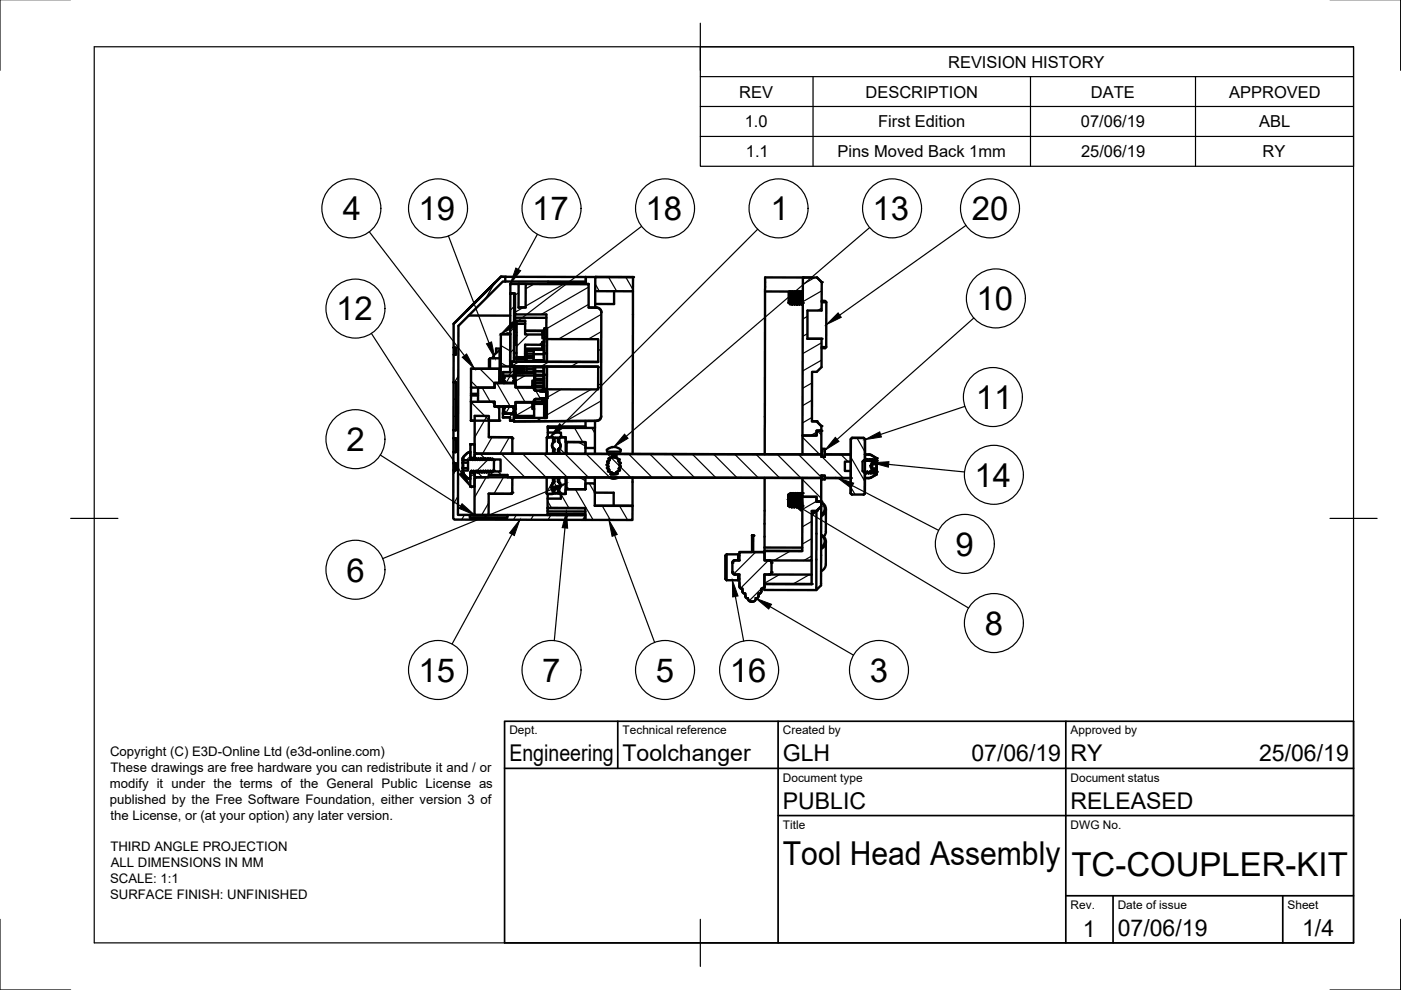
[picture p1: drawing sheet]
<svg xmlns="http://www.w3.org/2000/svg" width="297mm" height="210mm" viewBox="0 0 297 210" stroke-linecap="round" stroke-linejoin="round" font-family="sans-serif">
<!-- layer: Visible -->
<g fill="none" stroke="#000" stroke-width=".51">
<path d="M107.1 59.7v-1h-.9l-10 10M107.1 59.7h-.5l-9.4 9.4-.1 40.1h2.5M107.1 59.7h17.1M116.2 59.7v.5M116.2 59.9h8M124.2 58.7v1M124.2 58.7l10 .1M124.2 58.7h-18l-10 10M124.2 59.7v.5M126.2 58.7l8 .1v3l-8-.1zM172.2 58.8h-2l-.1 33.5h3v-1h1v-1l-1-1M96.2 73.7h.5v1.5h-.5z"/>
<path d="M96.2 73.7h.5v1.5h-.5v5.9M96.2 68.7v5M99.4 66.9h8.8M99.9 78.2h6v2.9l-1 .1v1h-5zM99.9 78.2h6M100.1 64.8l4.9-4.9-6 6zM103.9 76v2.2M105.9 76h-2l-.2 .2v2M105.9 76v4.5M105.9 74.3v1.7M105.9 76l.3 .2M105.9 74.3h.3"/>
<path d="M105.9 74.3a2.17 2.17 0 0 0-1.4 1.7M106.2 77.7v3.5M106.2 73.9h-1v.9M106.2 70.8h2h-2M106.2 70.8v6.9h2v-6.9M106.7 79.6v.2l.1-.1M106.7 78.9h1.4M106.8 79.7l-.1 .4h.3M106.8 79.7h2.3l.1 .4M106.8 79.7l2.4 .1M108.1 78.9h-1.4v.7M108.1 78.9l.1-1.2h.8v1.6"/>
<path d="M108.2 78.8l-.1 .1M108.2 70.7h-.7v.1M108.2 62.2h.8v14.5h-.8zM108.2 60.2h16.6M108.6 77.7h18.2M108.6 76.7h18.2M109 78.1l.1 1.4-.1-.2M109 79.3v.4M109 79.3l-.1 .3-.3 .1-1.9-.1M109 79.5h.3M109 75.9h.5M109 74.9h.5"/>
<path d="M109 72.6h.3M109 71.6h.3M109 67h.2M109 68.7h.2M109 68.8h.2M109 77.7l.1 1.8 .2-.3M109.2 77.7l.1 1.5M109.2 66.7v.7M109.2 67.4v3.1h.3M109.2 67.4h6.6M109.2 77.7l.1 1.4M109.3 79.2h.1"/>
<path d="M109.3 79.6v-.5l4 .1v.4M109.3 79.6h4v1.1h-.4v1.4h-3.6zM109.4 77.7l.1 1.4M109.5 77.7v1.4M109.5 76.2h1.8M109.5 75.7h1.8M109.5 71.1h-.2v2h.2M109.5 68.7v-.7h1.8v.7M109.5 68.1h1.8M109.5 68.7v7.5h1.8v-.5M109.5 68.7h1.8M109.6 77.7l.1 1.4v-1.4"/>
<path d="M109.8 77.7l.1 1.4M109.9 77.7l.1 1.4M110 65.2h1.5M110 60.2h1.5M110.2 79.1l-.1-1.4 .1 1.4M110.3 77.7l.1 1.4-.1-1.4M110.5 77.7l.1 1.4M110.6 77.7l.1 1.4M110.7 77.7l.1 .7M110.8 78.4v.7M110.8 77.7v.7M110.8 77.7l.2 .4"/>
<path d="M111 77.7v.4M111.2 77.7v1.2l-.2 .3M111.3 75.9h.1M111.3 74.9h.1M111.3 68.7v2.2h3.7M111.3 73.9h3.7M111.3 70.1h3.7v.8M111.3 70.2h3.7M111.5 60.2h.1M111.6 76.5h1.5M111.6 78.2h1.5M111.6 78.8h1.5"/>
<path d="M111.6 77.7v1.4h1.5v-1.4M111.6 76.5v.2M111.7 74.4h-.3v2h.2M111.7 74.4h1.5M111.7 75h1.4M111.7 75.5h1.4M111.7 75.9h1.4M111.7 74.2v1.7M111.7 75.9l-.1 .6M113.1 76.4h2.3M113.1 75.1h2.2M113.1 75v1.7"/>
<path d="M113.2 74.4l-.1 .6M113.2 74.2v.2M113.3 79.7h1.9M113.3 79.4h.2M113.5 77.7v3M113.5 79.5h1.7M113.5 77.9h1.7M115 73.5h.3v3.2M115 73.1v1.1h-3.7M115 70.9v.8h.4v.8h-.4v.6M115 73.9h.3M115 73.3h.4"/>
<path d="M115 70.9h.4M115 73.1h-3.7v2.6M115 70.5h.4M115.2 78.7h-1.7h1.7M115.2 79.7v2.9M115.2 77.9v1.6M115.2 79.5h.2M115.2 77.7v.2M115.2 79.5v.2M115.2 78l.2 .1M115.3 74.4h.1M115.4 77.7v1.8"/>
<path d="M115.4 75v1.7M115.8 69.6l-.4 .1h.6v5.3h-.6v-5.3M116 77.7v1.8M116 75v1.7M124.8 65.2h1.7M124.8 60.2h.1M126.2 61.7v3.5M126.5 65.2l.7 .3 .3 .7-.1 22.2-.3 .6-.7 .2M126.5 65.2h-1.7v-5h-13.3l-.1 5h-1.5l.1-5h-1.8v2h1v4.5h6.6v5.2h11v4.8h-18.2v1h18.2v4.9l-11-.1v6.1h-6.9v.8l17.5-.2M126.5 65.2a1.01 1.01 0 0 1 1 1M130.2 61.7v2.8l-4-.1M134.2 61.8l-.1 34.5"/>
<path d="M162.2 61.8h8M167.3 64.2l.2 .3M167.3 64.1v.1M167.3 61.8v2.4M167.4 61.8l.1 2.7M167.4 61.8l.3 2.4M167.5 61.9h.1M167.5 61.9l.3 2.3M167.6 61.8l-.1 .1M167.7 64.2h.1M167.7 64.2l-.2 .3M167.8 61.8l.2 2.8"/>
<path d="M167.8 64.2l.2 .3M167.8 61.8l.2 2.8 .2-.4M167.9 61.8l.3 2.4M168 61.9h.1M168 61.9l.3 2.3M168 61.8v.1M168.2 64.2h.1M168.3 61.8l.2 2.8M168.3 64.2l.1 .3M168.3 61.8l.2 2.8 .2-.4M168.4 61.8l.3 2.4M168.5 61.9l.3 2.3"/>
<path d="M168.6 61.8l-.1 .1M168.7 64.2h.1M168.8 61.8l.2 2.8M168.8 64.2l.2 .3M168.8 61.8l.2 2.8 .2-.4M168.9 61.8l.3 2.4M169 61.9h.1M169 61.9l.2 2.3M169.1 61.8l-.1 .1M169.2 64.2h.1M169.2 61.8l.3 2.8M169.2 64.2l.2 .4"/>
<path d="M169.3 61.8l.2 2.8M169.4 61.8l.3 2.4M169.5 61.9h.1M169.5 64.6h.1M169.5 61.9l.3 2.3M169.5 61.8v.1M169.7 64.2h.1M169.7 64.2l-.2 .4M169.8 61.8l.1 2.8M169.8 64.2l.1 .4M169.8 61.8l.2 2.8 .2-.4-.3-2.4M169.9 64.6h.1"/>
<path d="M170.1 61.8l.1 2.1M171.2 71.8v-6h3v-6l-1-1h-11l-.1 37.5M171.2 71.8h3v6l-1 1h-1l-.1 10.5h1M171.2 71.8h3M174.2 63.8h.8zM175 63.8l.2 .3v9.5l-.3 .2h-.7M175.2 73.6h-1M175.2 64.1h-1M96.1 98.2h.5v1.5h-.5zM96.1 95.8v2.4h.5v1.5h-.5v10.2l.3 .3h27.7v-1h-16.5v.5h-8v-.5M96.1 92.9h.5v3l-.5-.1M96.2 81.1l-.1 14.7"/>
<path d="M96.2 81.1h.5l-.1 10.1h-.5M98.1 99.8v.4l.4 .6 1 .7M98.1 97.5v2.3M98.1 99.2l.1 .3-.1 .3M98.1 98.1l.1 .5-.1 .6M98.1 99.2l1.1 .1M98.1 98.1h1.1M98.1 97.5v.1M98.1 97.2v.3M98.1 97.6h1.1v2.2h-1.1M98.1 97.6l.1 .2-.1 .3M98.1 99.8h.1"/>
<path d="M99.5 95.8h.2v1.7l.2-.3 .3 .3 .2-.3 .3 .3M99.5 95.8h.2M99.5 95.8l-.7 .5-.7 .9M99.7 94.2h.9v2.9h-.9zM99.7 94.2h.9M99.8 85.2h5.1v1l1 .1v2.9h-6.1zM99.8 85.2h.1M99.8 89.2h.8M99.9 82.2v1.3M99.9 83.9l-.1 1.3M99.9 83.5v.4M99.9 83.9h1.4"/>
<path d="M99.9 83.5h1.4M100.6 97.4h.1M100.6 88.2h3.1l-.1 4.5h4.8l.2 .3v2.9l-.2 .3h-7.5l-.3-.3zM100.7 97.5l.2-.3 .3 .3M100.8 97.4l-.1 .1M100.9 96.2l-.3 .2M100.9 99.9l-.2 .3-.2-.3-.3 .3-.3-.3-.2 .3v1.3h-.2h.2M100.9 99.9l.3 .3 .2-.3M100.9 99.9h.1M101.2 97.5l.2-.3 .3 .3M101.3 97.4l-.1 .1M101.4 99.9l.2 .3 .3-.3 .3 .3 .2-.3"/>
<path d="M101.4 99.9h.1M101.7 97.5l.2-.3 .3 .3M101.8 97.4l-.1 .1M101.9 99.9h.1M102.2 97.5l.2-.3 .3 .3M102.3 97.4l-.1 .1M102.4 99.9l.3 .3 .2-.3M102.4 99.9h.1M102.7 97.5l.2-.3 .3 .3M102.8 97.4l-.1 .1M102.9 99.9h.1M103 99.9l.2 .3 .2-.3"/>
<path d="M103.2 97.5l.2-.3 .3 .3M103.3 97.4l-.1 .1M103.4 99.9l.3 .3 .2-.3M103.4 99.9h.1M103.6 92.7h4.8l.2 .3M103.7 89.2h2.2M103.7 97.5l.2-.3 .3 .3M103.8 97.4l-.1 .1M103.9 99.9l.3 .3 .2-.3M103.9 99.9h.1M104.2 97.5l.2-.3 .3 .4M104.3 97.4l-.1 .1"/>
<path d="M104.4 99.9h.1M104.6 97.4l.1 .1M104.7 97.5v.1M104.7 99.8l-.2 .2-.1-.1M104.7 99.8l-.1 .1M104.7 97.6v2.2M104.9 81.2h4.4v.9l3.9 .1v.2M104.9 82.2h-3.5l-.1 3h3.6v1M104.9 86.2h4.4M104.9 81.2h4.4M104.9 81.2v1M105.8 81.2h.1"/>
<path d="M105.9 81.1v.1M105.9 86.2v.1M105.9 80.5h.1M106 80.4h.2M106.2 80.2l-.3 .3M106.6 87.6v.2M106.6 87.6l2.5 .1M106.6 87.6l.1 .1M106.6 87.8v.7h1.5M106.7 80.1v.8M106.7 86.5v.8M106.7 81.1v.1"/>
<path d="M106.7 86.2v.1M106.7 86.3l2.4-.1 .1 .3-.3 .1M106.7 86.5l.3 .1-.2 .1M106.7 86.5l.2 .1M106.7 86.3v.2M106.7 87.7h2l.2 .4M106.7 87.7l-.1 .1M106.7 87.7h2.4M106.8 86.6v.1M106.8 87.2l.2 .1M106.8 86.7v.5M106.9 87.2l.1 .1"/>
<path d="M106.9 80.7v.1M106.9 80.7l.1 .1-.3 .1M106.9 80.2v.5M107 87.3h-.3l-.1 .3M107 80.1l-.1 .1M108.1 88.5l.1 .1M108.1 89.2h.8M108.4 96.2h7.6M108.6 95.9v.3M108.9 86.6l.3-.1v.8M108.9 80.8l.3 .1-.1 .3h-2.3l-.1-.3M108.9 80.1l.1 .1"/>
<path d="M108.9 86.6v.1M108.9 80.1h.3M108.9 87.2v.1M108.9 87.7v.4M108.9 87.2l-.1 .1h.4l-.1 .4M108.9 88.1v1.1h-.8v-.7M108.9 86.7v.5M109 80.7v.1M109 80.7l-.1 .1M109 80.2v.5M109.2 86.2v.1M109.2 81.1v.1"/>
<path d="M109.2 80.1v.8l-.3-.1M109.2 80.7h.1M109.2 86.2v.4M109.2 86.7h.1M109.2 86.6v.1M109.2 80.8v.4M109.3 88.2h3.9M109.3 82.1l3.9 .1M109.3 85.3h3.9M112.9 85.4h-3.6l-.1 1.2M112.9 85.4v1.3h.3M112.9 82.1v.1"/>
<path d="M112.9 85.3v.1M113.2 82.4l.2 .4h.2M113.2 82.4l.4 .4M113.2 86.7v1.5h-3.9l-.1-1.5M113.3 80.7v1.9M113.3 84.8l-.1 1.9M113.3 80.4h.2M113.3 80.5h.2M113.3 81.1h.2M113.3 81.6h.2M113.3 82.5h.2M113.5 82.1l1.9 .1"/>
<path d="M113.5 85.5h1.7M113.5 85.2h1.7M113.5 81.2h1.7M113.5 80.7h1.7M113.5 80.7v2.1M113.5 84.6v.6M113.5 80.3h1.7M113.6 82.8h.9v.2M113.6 84.6l-.4 .2v.5h-3.9v.9h-4.4M113.6 82.8h.9M113.6 84.6l-.4 .4M114.5 83h1.6v1.4l-2.5 .2"/>
<path d="M114.5 83h1.3M114.5 82.8h.5M115 84.5h.7l.3 .3v3.8h-.6v-3.7l-.4-.1zM115 84.6h-1.4M115 82.6h.1M115 83h.1M115 84.4v.1M115 84.8h.3M115 82.6h.3M115.2 84.8v.8h-1.7v-.4M115.2 80.2h.2M115.2 81.8h-1.9"/>
<path d="M115.3 82.6h-.3v.4M115.3 84.8l.1 .1M115.4 82.5l-.1 .1M115.4 82.5v-3h.6v3.2l-.3 .2-.7 .1M115.9 96.1l.1 .1h4.1M115.9 96.1v.1M116.1 92.7l-.2 .1v3.3M116.1 92.7h1M116.1 92.7l-.1 .1M116.1 91.7v1M116.1 90.4v.3M116.1 90.7h10v4.3h-2v-1.3h-4.2v-1h-1v-1h-2.8z"/>
<path d="M116.1 90.4h.1M116.1 90.4h8M117.1 92.7l.2 .1v1.1l-.3 .6 .3 .6v1M117.1 92.7l.2 .1M117.3 96.1l-.2 .1M117.3 96.1v.1M117.3 93.8l.3-.2a.9 .9 0 0 0-.5 .8 .9 .9 0 0 0 .5 .9l-.4-.4-.1-.5M117.3 95.1h.1M117.6 96.1v.1M117.6 93.7v-.9l.7 .1v.8M117.6 95.3v.8h.7v-.8M117.6 92.8l.7 .1"/>
<path d="M118.3 96.1v.1M118.6 96.1l.1 .1M118.6 96.1v.1M118.6 95.1h.1M118.6 93.8l-.3-.2a.9 .9 0 0 1 .6 .9 .9 .9 0 0 1-.6 .8l.4-.4 .2-.4M118.7 92.7l-.1 .1v1.1l.2 .7-.2 .5v1M118.7 92.7h1.1l.1 .2M118.8 92.7l-.2 .1M119.8 92.7l.2 .1M119.9 96.1l-.1 .1M119.9 96.1v.1M119.9 92.9v3.2"/>
<path d="M120.1 93.7h4v2.5h-4zM124.1 96.2l46 .1M124.1 89.3v1.2M126.1 95v1.2M126.2 89.2l-.1 1.5M126.4 89.2l-17.5 .2M127.5 88.2a1.01 1.01 0 0 1-1 1M128.7 95.4v.4h2.8l.1-.4M128.7 98.5l.3 .4M128.7 95.4a2.09 2.09 0 0 1 2.9 0M128.7 99.2l.4 .3M128.7 97.9l.3 .3"/>
<path d="M128.9 99.9l.7 .3M128.9 98.9l-.2 .3M129 98.8v.1M129 98.2l-.4 .3M129.1 99.5l.1 .1M129.1 97.2l-.1 .1 .2 .3M129.2 99.6l-.2 .3M129.2 97.6l-.5 .3M129.4 97.2a1.15 1.15 0 0 1 1.3-.2 1.15 1.15 0 0 1 .6 1.1 1.78 1.78 0 0 1-1.2 2.3 1.98 1.98 0 0 1-.7-3.2zM129.9 96.6l.8 .1-.5 .2-.5-.3M130 96.5l-.3 .1M130.4 97l.9 .4"/>
<path d="M130.4 97l-1.3 .2M131 100l-.4 .2 .4 .2-.2 .1-1 .1-.4-.1M131.1 97.7l.1 .1M131.1 97.8l.5 .3M131.2 99.4l.2 .3M131.3 98.5l.3 .4M131.3 97.4l-.2 .4M131.4 99.7l-.6 .3M131.6 98.1v.1M131.6 98.2l-.3 .3M131.6 99l-.4 .3M131.6 98.9v.1"/>
<path d="M170.1 92.3h3v-1h1v5h-4zM172.1 89.3h1M173.1 89.3l1 1M174.1 91.3h-1M174.1 96.9h.8M174.3 96.9v-1.7h.6v1.7M174.9 96.9h-.8v-.6l-73.3-.1-.2 .2v1h5.5v2.6l-5.5-.1v1.1l.2 .2h2.8v-.5h4v.5l66.5 .1v-.5l.8 .1v.4l5.5 .1M174.9 96.3l5.5 .1M180.4 97.9h-1.3v2h1.3M180.6 92.9l-.2 .2v11.5M180.6 92.9l-.2 .2v8.3M180.6 92.9h2.5"/>
<path d="M180.6 92.8h2.6M183.1 92.9l.3 .2v4.5h2.5v-.4M183.1 92.9l.3 .2v11.5M183.4 96.4h.8M183.6 97.7l-.2-.3-.5 .5v2l.4 .3 .1-.2 .2 .4 .3-.4M183.6 97.7l.3-.3 .3 .3M183.7 97.6v.1M184.2 97.7l.2-.3 .3 .3M184.2 96.4l.5 .1M184.2 97.6v.1M184.2 96.3l.5 .2M184.7 97.7l.2-.3 .3 .3"/>
<path d="M184.7 96.5l1.2 .7M184.7 97.6v.1M184.9 99.6l.9 .1M184.9 99.3h1M185 98.1l-.1 1.5M185 98.1l-.4 .7 .3 .8M185 98.4h.9M185.2 97.7l.2-.3 .3 .3M185.2 97.6v.1M185.7 97.6v.1M185.8 98.1l.1 .3M185.8 98.1h-.8"/>
<path d="M185.8 97.6l-.1 .1M185.8 99.7h.1M185.9 98.4v1.3M185.9 98v.4M185.9 99.3l-.1 .4M185.9 98.4v.9M185.9 97.6v.4M185.9 99.7v.4M185.9 98l-.1 .1M99.6 109.2h8M99.7 100.3h.9v2.9h-.9zM99.7 103.2h.9"/>
<path d="M100.6 101l.2 .2h7.6M100.9 101.2l-.3 .2v7.8h3v-4.5h4.8l.2-.2v-3.1M108.4 101.2l.2 .2M108.4 101.2h7.6M108.6 101.2v.2M115.9 104.6l.1 .1M115.9 104.6l.1 .1h1.1l.1-.1M115.9 101.2v.1M115.9 101.3v3.3M116.1 109h8M116.1 108.4l8 .1M116.1 104.7v1"/>
<path d="M117.1 101.2l.1 .2M117.2 102.4l-.2 .5 .2 .7M117.2 101.2v.2M117.2 101.4v1M117.2 103.6v1M117.3 102.3h.1M117.3 103.6l.3 .2M117.3 104.6l-.2 .1M117.6 101.2v.1M117.6 101.3h.7v.8M117.6 103.8v.8h.7v-.8M117.6 104.6h.7"/>
<path d="M117.6 101.3v.8M117.6 102.1a.9 .9 0 0 0-.6 .9 .9 .9 0 0 0 .6 .8M117.6 102.1l-.4 .4-.2 .5 .3-.6M118.3 101.2v.1M118.6 104.6l.1 .1M118.6 102.4l.2 .4-.2 .8M118.6 101.2v.2M118.6 101.4v1M118.6 103.6v1M118.6 102.3h.1M118.6 102.4l.2 .6-.1-.5-.4-.4a.9 .9 0 0 1 .5 .9 .9 .9 0 0 1-.5 .8l.3-.2M118.7 101.2h-2.7l-.1 .1"/>
<path d="M118.9 104.7v1h-2.8v2h8v2.5l10 .1v-3l-8-.1M118.9 104.7h-.2h1.1M119.8 101.2h-1.1l-.1 .2M119.8 101.2l.1 .2M119.8 101.2h.3M119.9 101.4v3.2l-.1 .1M119.9 101.2v.2M119.9 104.6l-.1 .1M120.1 101.2h4v2.5h-4zM124.1 107.7h-8v1.5h8M124.1 103.7v-1.2h2v4.7M124.1 103.7h-4.2v1h-1"/>
<path d="M124.1 101.2l46 .1M126.1 101.2v1.3M126.1 104.5h4v2.7M126.1 107.2h8M129.3 101.3l.6 .2 1.1-.2M129.3 101.3l.6 .1 .9-.1M129.4 100.1l.4 .1-.4 .3M129.5 101.3h1.1M129.7 100.1l.1 .1M130.8 100l-.2 .1M134.1 101.3v5.9M134.1 107.2v.1"/>
<path d="M154.1 117.5v5.5M154.1 117.5l-.3 .3v4.9l.3 .3M154.1 117.5h2.4M155.3 119.3v2M155.8 118.8l-.4 .1-.1 .4M155.8 118.8h1M155.8 118.8l-.4 .2-.1 .3M156.5 117.5v1.3M156.5 117.5l.3 .3M159.4 113.6h.3zM159.4 117l-2.6 .1M159.4 113.6h.3"/>
<path d="M159.7 117h2.4M159.7 113.6h-.3v3.5h-2.6v1.7h-1M159.7 113.6v3.5h2.4v1.7l1.2 .1 .3 .4M162.1 116.1v.7h8M162.1 116.1h8M162.1 101.3v14.8M163.2 118.8l.3 .3 .1 .2M163.6 119.3v2M167.2 107.2h.1M167.2 107.2l.2 .3M167.2 107.1v.1M167.3 104.7l-.2 .2 .1 2.3"/>
<path d="M167.3 104.7l.1 2.8M167.3 104.7l.1 .2M167.4 104.9l.2 2.3M167.4 104.9h.1M167.4 104.9l.3 2.3M167.6 104.6l.3 2.9M167.6 107.2h.1M167.6 104.6h.1M167.6 107.2l-.2 .3M167.6 104.6l-.2 .3M167.7 107.2l.2 .3M167.7 104.6l.2 2.9"/>
<path d="M167.7 104.6l.2 .3M167.9 107.5h.1M167.9 104.9l.2 2.3M167.9 104.9h.1M167.9 104.9l.3 2.3M168.1 104.6l.3 2.9M168.1 107.2h.1M168.1 107.2l-.2 .3M168.1 104.6l-.2 .3M168.1 104.6h.1M168.2 104.6l.2 2.9M168.2 107.2l.2 .3"/>
<path d="M168.2 104.6l.2 .3 .2 2.3M168.4 104.9h.1M168.4 107.5h.1M168.4 104.9l.3 2.3M168.6 104.6l.3 2.9M168.6 107.2h.1M168.6 104.6h.1M168.6 107.2l-.2 .3M168.6 104.6l-.2 .3M168.7 107.2l.1 .3M168.7 104.6l.2 2.9M168.7 104.6l.2 .3"/>
<path d="M168.9 104.9l.3 2.3M168.9 104.9h.1M168.9 104.9l.2-.3 .3 2.9M169.1 104.6h.1M169.1 107.2l-.2 .3M169.2 107.2l.2 .3M169.2 104.6l.2 2.9 .2-.3M169.2 104.6l.2 .3M169.4 107.5h.1M169.4 104.9l.2 2.3M169.4 104.9h.1M169.4 104.9l.3 2.3"/>
<path d="M169.6 104.6l.3 2.9M169.6 107.2h.1M169.6 104.6h.1M169.6 104.6l-.2 .3M169.7 104.6l.2 2.9M169.7 107.2l.2 .3M169.7 104.6l.2 .3M169.9 104.9h.1M169.9 107.5v.1M169.9 104.9l.2 2.3-.2 .3M169.9 104.9l.2 2M170.1 104.6l-.2 .3"/>
<path d="M172.1 118.8v3M172.1 108.3h1M172.4 108.3v.6h-.3M173.1 108.4v16.7M173.1 106.3v-1h-3v-4h4v5h-1h1v1.1M173.5 107.9l-1.1 1M174.1 113.5a1.4 1.4 0 0 1 0 2.5M174.1 106.6a1.4 1.4 0 0 1 0 2.5M174.1 113.4a1.62 1.62 0 0 1 1 1.5 1.62 1.62 0 0 1-1 1.5M174.1 106.5a1.62 1.62 0 0 1 1 1.5 1.62 1.62 0 0 1-1 1.4M174.1 107.4v16.7l-1 1h-11v-1.3h10M174.1 106.4h-1v-1.1h-3v11.5h-8v2h10v-10.5h1"/>
<path d="M174.1 107.4l-1 .9M174.1 100.9h.8M174.3 100.9v.8h.6v-.4l5.5 .1M175.1 114.9v4.7a1.68 1.68 0 0 1-1 1.5M175.1 108v4.7M175.1 112.7l-.1 .6-.3 .5M180.4 104.6l.2 .3M180.4 101.4v3.2M180.6 104.9h2.5M183.4 104.6l-.3 .3M183.4 100v.1M183.9 100l.2 .4 .3-.4"/>
<path d="M183.9 100l-.1 .1M183.9 100h.1M184.4 100l-.1 .1M184.4 100h.1M184.4 100l.2 .4 .3-.4M184.9 100l.2 .4 .3-.4M184.9 100l-.1 .1M185.4 100l.2 .4 .3-.4M185.4 100l-.1 .1M185.8 100.1h.1M185.9 100h.1M185.9 100l-.1 .1"/>
<path d="M185.9 100.6l-1.7 .8M185.9 100.6v-.5h-2.5v4.5M185.9 100.6l-1.3 .7-1.2 .1M154.1 123h2.4M155.3 121.3l.2 .4 .3 .1M155.8 121.8h1v2.5M155.8 121.8h1M156.5 121.8v1.2M156.8 124.3l.2 .4 .3 .1M156.8 124.3l.1 .4 .4 .1M156.8 123.6v.7M156.8 122.8l-.3 .2"/>
<path d="M157.3 124.8h.1v.6M157.4 125.4l.2 .4h.3M157.4 125.4l.2 .3 .3 .1M157.4 124.8v.6M157.9 125.8l.1 .6M158 126.4l.1 .3 .4 .2M158 125.8v.6M158 126.4l.2 .3 .3 .2M158.5 126.9l.3 .5 .6 .2M158.6 126.9l.2 .5 .6 .2M160.3 126.9l-.3 .5-.6 .2M160.3 126.9l-.2 .5-.7 .2"/>
<path d="M160.8 126.4l-.2 .4-.3 .1M160.8 126.4l-.1 .3-.4 .2M160.8 125.9v.5M160.9 125.9l-.1 .5M161.4 125.4l-.1 .3-.4 .2M161.4 124.8v.6M162.1 121.8h10v2h-10zM162.1 124.3l-.2 .4-.5 .1v.6M162.1 124.3l-.1 .3-.4 .2M163.6 121.3l-.3 .5h-1.2v2.5M163.6 121.3l-.2 .4-.2 .1"/>
</g>
<g fill="#000">
<circle cx="106.2" cy="58.7" r=".25"/>
<circle cx="107.1" cy="58.7" r=".25"/>
<circle cx="126.2" cy="58.7" r=".25"/>
<circle cx="134.2" cy="58.8" r=".25"/>
<circle cx="170.2" cy="58.8" r=".25"/>
<circle cx="174.2" cy="59.8" r=".25"/>
<circle cx="99.9" cy="78.2" r=".25"/>
<circle cx="105.9" cy="78.2" r=".25"/>
<circle cx="106.2" cy="70.8" r=".25"/>
<circle cx="106.7" cy="79.8" r=".25"/>
<circle cx="106.7" cy="78.9" r=".25"/>
<circle cx="106.8" cy="79.7" r=".25"/>
<circle cx="108.2" cy="60.2" r=".25"/>
<circle cx="108.6" cy="76.7" r=".25"/>
<circle cx="108.6" cy="77.7" r=".25"/>
<circle cx="109" cy="77.7" r=".25"/>
<circle cx="109" cy="76.7" r=".25"/>
<circle cx="109.1" cy="79.7" r=".25"/>
<circle cx="109.2" cy="79.8" r=".25"/>
<circle cx="110" cy="60.2" r=".25"/>
<circle cx="115" cy="73.1" r=".25"/>
<circle cx="167.3" cy="64.2" r=".25"/>
<circle cx="170.2" cy="64.2" r=".25"/>
<circle cx="174.2" cy="71.8" r=".25"/>
<circle cx="98.1" cy="97.2" r=".25"/>
<circle cx="99.5" cy="95.8" r=".25"/>
<circle cx="99.7" cy="94.2" r=".25"/>
<circle cx="99.8" cy="89.2" r=".25"/>
<circle cx="99.9" cy="99.9" r=".25"/>
<circle cx="100" cy="97.2" r=".25"/>
<circle cx="100.2" cy="97.5" r=".25"/>
<circle cx="100.4" cy="97.2" r=".25"/>
<circle cx="100.5" cy="97.2" r=".25"/>
<circle cx="100.7" cy="97.5" r=".25"/>
<circle cx="100.8" cy="96.2" r=".25"/>
<circle cx="100.9" cy="99.9" r=".25"/>
<circle cx="101.4" cy="99.9" r=".25"/>
<circle cx="101.7" cy="97.5" r=".25"/>
<circle cx="102.2" cy="97.5" r=".25"/>
<circle cx="102.4" cy="99.9" r=".25"/>
<circle cx="102.7" cy="97.5" r=".25"/>
<circle cx="102.9" cy="99.9" r=".25"/>
<circle cx="103.2" cy="97.5" r=".25"/>
<circle cx="103.4" cy="99.9" r=".25"/>
<circle cx="103.9" cy="99.9" r=".25"/>
<circle cx="104.2" cy="97.5" r=".25"/>
<circle cx="104.7" cy="97.5" r=".25"/>
<circle cx="104.7" cy="99.8" r=".25"/>
<circle cx="104.7" cy="97.6" r=".25"/>
<circle cx="105.7" cy="86.2" r=".25"/>
<circle cx="105.9" cy="89.2" r=".25"/>
<circle cx="106.6" cy="87.6" r=".25"/>
<circle cx="106.6" cy="88.5" r=".25"/>
<circle cx="106.7" cy="86.5" r=".25"/>
<circle cx="106.7" cy="80.9" r=".25"/>
<circle cx="106.7" cy="86.6" r=".25"/>
<circle cx="106.7" cy="87.7" r=".25"/>
<circle cx="106.7" cy="86.2" r=".25"/>
<circle cx="106.8" cy="80.8" r=".25"/>
<circle cx="106.8" cy="81.2" r=".25"/>
<circle cx="108.1" cy="89.2" r=".25"/>
<circle cx="108.4" cy="92.7" r=".25"/>
<circle cx="108.6" cy="93" r=".25"/>
<circle cx="108.9" cy="89.4" r=".25"/>
<circle cx="109.1" cy="87.7" r=".25"/>
<circle cx="109.1" cy="86.6" r=".25"/>
<circle cx="109.1" cy="86.2" r=".25"/>
<circle cx="109.1" cy="81.2" r=".25"/>
<circle cx="109.1" cy="80.8" r=".25"/>
<circle cx="109.2" cy="87.6" r=".25"/>
<circle cx="109.2" cy="80.9" r=".25"/>
<circle cx="109.2" cy="86.5" r=".25"/>
<circle cx="109.2" cy="86.7" r=".25"/>
<circle cx="109.2" cy="80.7" r=".25"/>
<circle cx="113.2" cy="82.2" r=".25"/>
<circle cx="113.2" cy="85.3" r=".25"/>
<circle cx="114.5" cy="84.6" r=".25"/>
<circle cx="114.5" cy="82.8" r=".25"/>
<circle cx="115" cy="84.8" r=".25"/>
<circle cx="117.3" cy="95.1" r=".25"/>
<circle cx="117.6" cy="92.8" r=".25"/>
<circle cx="118.6" cy="95.1" r=".25"/>
<circle cx="173.1" cy="89.3" r=".25"/>
<circle cx="174.1" cy="90.3" r=".25"/>
<circle cx="174.1" cy="91.3" r=".25"/>
<circle cx="174.3" cy="95.2" r=".25"/>
<circle cx="174.9" cy="95.2" r=".25"/>
<circle cx="183.4" cy="96.4" r=".25"/>
<circle cx="183.7" cy="97.7" r=".25"/>
<circle cx="184.2" cy="97.7" r=".25"/>
<circle cx="184.7" cy="97.7" r=".25"/>
<circle cx="185.7" cy="97.7" r=".25"/>
<circle cx="185.9" cy="97.7" r=".25"/>
<circle cx="185.9" cy="97.2" r=".25"/>
<circle cx="98.1" cy="100.2" r=".25"/>
<circle cx="99.5" cy="101.5" r=".25"/>
<circle cx="99.7" cy="103.2" r=".25"/>
<circle cx="99.7" cy="100.2" r=".25"/>
<circle cx="100.2" cy="100.2" r=".25"/>
<circle cx="100.6" cy="109.2" r=".25"/>
<circle cx="100.8" cy="101.2" r=".25"/>
<circle cx="103.6" cy="109.2" r=".25"/>
<circle cx="108.4" cy="104.7" r=".25"/>
<circle cx="108.6" cy="104.5" r=".25"/>
<circle cx="116.1" cy="107.7" r=".25"/>
<circle cx="117.2" cy="102.4" r=".25"/>
<circle cx="117.6" cy="104.6" r=".25"/>
<circle cx="118.3" cy="104.6" r=".25"/>
<circle cx="118.6" cy="102.4" r=".25"/>
<circle cx="155.3" cy="119.3" r=".25"/>
<circle cx="159.4" cy="113.6" r=".25"/>
<circle cx="159.7" cy="113.6" r=".25"/>
<circle cx="163.6" cy="119.3" r=".25"/>
<circle cx="167.2" cy="107.2" r=".25"/>
<circle cx="170.1" cy="107.2" r=".25"/>
<circle cx="170.1" cy="104.6" r=".25"/>
<circle cx="173.1" cy="108.3" r=".25"/>
<circle cx="174.1" cy="106.3" r=".25"/>
<circle cx="174.9" cy="101.3" r=".25"/>
<circle cx="180.4" cy="101.4" r=".25"/>
<circle cx="183.4" cy="100" r=".25"/>
<circle cx="184.9" cy="100" r=".25"/>
<circle cx="185.4" cy="100" r=".25"/>
<circle cx="185.9" cy="100" r=".25"/>
<circle cx="155.3" cy="121.3" r=".25"/>
<circle cx="162.1" cy="123.8" r=".25"/>
<circle cx="163.6" cy="121.3" r=".25"/>
<circle cx="172.1" cy="123.8" r=".25"/>
</g>
<!-- layer: Border -->
<path d="M0 -.1v15M297 -.1v15M20 9.9h267v190h-267zM148.5 4.9v10M15 109.9h10M282 109.9h10M0 194.9v15h15M148.5 194.9v10M297 194.9v15h-15" fill="none" stroke="#000" stroke-width=".25"/>
<!-- layer: TitleBlock -->
<path d="M107 152.9h180v47h-180zM131 152.9v10M165 152.9v47M226 152.9v47M107 162.9h180M165 172.9h122M226 189.9h61M236 189.9v10M272 189.9v10" fill="none" stroke="#000" stroke-width=".36"/>
<!-- layer: BOM -->
<g fill="none" stroke="#000" stroke-width=".25">
<path d="M148.5 9.9h138.5v25.4h-138.5zM148.5 16.2h138.5M172.4 16.2v19.1M218.5 16.2v19.1M253.5 16.2v19.1M148.5 22.6h138.5M148.5 28.9h138.5M78.3 49.1l20.2 26.3M95.1 50l8.6 22.7M113.9 49.7l-4 7.4M136 48l-27 20.7M160.6 48.6l-41.5 41.6"/>
<path d="M184.4 48.3l-51.6 44.2M204.8 47.8l-26.8 19M78.7 70.7l19.1 29.5M206.5 67.4l-29 25.7M80.6 96.5l17 10.8M188.4 98.5l16.1 1.6M204.6 86.2l-17.9 5.9M108.5 113.3l-12.7 23.3M116.9 103.8l-35.8 14.6M119.8 111.9l-2.3 23.9M130.3 113.5l8.5 22.7M170.1 107.9l35.3 21"/>
<path d="M180.7 103l18.3 9.5M155.9 126.5l1.8 9.4M163.3 128.6l17.7 10.3"/>
<circle cx="74.5" cy="44.2" r="6.3"/>
<circle cx="92.9" cy="44.2" r="6.3"/>
<circle cx="116.9" cy="44.2" r="6.3"/>
<circle cx="141" cy="44.2" r="6.3"/>
<circle cx="165.1" cy="44.2" r="6.3"/>
<circle cx="189.1" cy="44.2" r="6.3"/>
<circle cx="209.9" cy="44.2" r="6.3"/>
<circle cx="75.4" cy="65.4" r="6.3"/>
<circle cx="211.1" cy="63.3" r="6.3"/>
<circle cx="75.4" cy="93.1" r="6.3"/>
<circle cx="210.5" cy="84.2" r="6.3"/>
<circle cx="204.6" cy="115.3" r="6.3"/>
<circle cx="210.7" cy="100.7" r="6.3"/>
<circle cx="75.4" cy="120.8" r="6.3"/>
<circle cx="210.7" cy="132.1" r="6.3"/>
<circle cx="92.9" cy="142.1" r="6.3"/>
<circle cx="116.9" cy="142.1" r="6.3"/>
<circle cx="141" cy="142.1" r="6.3"/>
<circle cx="158.8" cy="142.1" r="6.3"/>
<circle cx="186.4" cy="142.1" r="6.3"/>
</g>
<!-- layer: Hatching -->
<g fill="none" stroke="#000" stroke-width=".25">
<path d="M129 58.7l1.7 3M132.7 58.8l1.5 2.6M172.8 58.8l-2.6 1.5M96.2 68.6v.1M97.2 73.3l-.5 .9M97.2 79.7l-.8 1.4M101.7 78.2l3.2 3.1M104.8 60.1l-1.9 3.3M106.2 76.9l1.3 .8M106.2 73.3l2 1.1M108.2 79.7l-.9 1.5M109 78.5l-1.2 1.2"/>
<path d="M109 69.5l-.8 .8M109 74l-.8 .8M109 65l-.8 .8M109.8 68.7l-.3 .2M110 62.1l-.8 .4M110 76.7l-1.4 .9M110.9 65.2l-1.7 1M111.4 79.6l-2.1 1.2M112.1 70.9l-2.6 2.5M113.2 60.2l-1.7 1M115.4 74.9l.1 .1M115.4 71.2l.6 .4"/>
<path d="M115.4 72l-1 1.1M116.4 76.7l-1.7 1M119.6 60.2l-8.2 4.7M122.7 76.7l-1.7 1M124.8 60.9l-10.1 5.8M124.8 64.5l-9 5.2M126.2 60.2l.9 1.5M127.5 77.7l-.7 .3M127.5 66.6l-9.1 5.3M127.5 70.3l-2.8 1.6M127.5 74l-.7 .4M171.2 70.8l-1 .5"/>
<path d="M171.2 67.1l-1 .6M174.2 72.7l-4 2.3M174.2 76.4l-4 2.3M174.2 61.7l-4 2.3M174.2 65.3l-.9 .5M96.1 93.1l.5 .3M96.2 81.1h.1M96.6 84.4l-.4 .3M96.6 88.1l-.5 .3M97.1 92.4l-.5 .9M97.1 98.8l-1 1.8M97.2 86.1l-.6 .8"/>
<path d="M99.7 96.7l-.8 .9M99.9 85.3l3.9 3.9M99.9 80.8l1.3 1.4M100.6 96.8l-.4 .3M101 99.9l1.3 1.3M101.8 96.2l1.2 1.2M102.2 82.2l1.7 3M103.3 88.2l-2.7 4.5M103.6 97.3l-2.6 2.6M104.2 85.2l.7 .6M104.3 92.7l-2 3.5M105.3 86.2l.6 .6"/>
<path d="M105.3 81.2l2.9 5M105.5 99.9l.8 .8M106.3 96.2l5 5M108 92.7l-2 3.5M108.1 86.2l-.9 1.5M108.7 87.7l-.8 .8M109 81.2l.3 .6M109.5 82.1l1.8 3.2M110.8 96.2l5 5M112.9 86.1l-3.6 2.1M113.2 82.2h.1M113.6 82.8l.9 1.6"/>
<path d="M114.9 88.6l-1.3 .7M115.3 96.2l5 5M115.4 85.9l.6 .3M115.4 82.2l.6 .4M117.3 95.7l-.3 .5M117.6 96.1h.1M118.1 90.7l.6 1M118.6 95.1l6.2 6.1M118.9 92.1l.4 .6M119 82.5l-3.2 1.9M120.1 96l.5 .2M121.8 90.7l1.7 3"/>
<path d="M122.6 93.7l1.5 .9M124.1 94.8l.2 .2M124.3 96.2l5 5M125.3 82.6l-9.5 5.5M125.5 90.7l.6 1.2M127.3 88.7l-.8 .5M127.4 85l-7.4 4.3M127.5 81.3l-.7 .4M128.8 96.2l5 5.1M133.3 96.3l5 5M137.8 96.3l5 5M142.3 96.3l5 5"/>
<path d="M146.8 96.3l5 5M151.3 96.3l5 5M155.8 96.3l5 5M160.3 96.3l5 5M164.8 96.3l5 5M169.3 96.3l4.8 4.9M170.1 92.7l4 4M172.1 84.9l-1.9 1.1M172.1 88.5l-2 1.2M172.2 81.2l-2 1.1M173.1 91.6l-1.2 .7M173.3 91.3l.8 .9"/>
<path d="M174.1 91l-.4 .3M174.3 96.8l4.5 4.5M178.3 96.3l1.5 1.5M180.4 96.9l3 5.2M181.7 92.9l1.7 2.9M183.4 97l.6 .6M184.8 99.4l-.4 .6M185.8 97.6l-.3 .4M97.1 105.2l-1 1.7M98.5 109.2l-.6 1M99.7 101.2l-.3 .3M100.6 100.5l-.9 .5"/>
<path d="M101.9 109.7l-.3 .5M103.1 101.2l-2.5 4.3M103.6 106.6l-1.5 2.6M105.5 109.7l-.3 .5M106.7 101.2l-2 3.5M108.6 104.3l-.2 .3M109.5 109.2l-.6 1M113.1 109.2l-.6 1M116.1 106.2l.8 1.5M116.8 109.2l-.6 1M117.2 102.1l-1.3 2.3M117.4 102.2l.9 1.6"/>
<path d="M118.6 104l.7 .7M118.9 104.7l1.7 3M120.1 103.3l.7 .4M120.4 109.2l-.5 1M122 103.7l3.8 6.5M122.9 101.2l1.2 .7M124.1 109.2l-.6 1M124.9 102.5l1.2 2M127.7 107.2l1.7 3.1M131.3 107.2l1.8 3.1M160.2 117.1l-4.7 4.6M162.9 118.8l-5.9 5.9"/>
<path d="M167.6 116.8l-3.5 2M170.1 101.7l4 4M172.1 114.2l-2 1.2M172.1 117.9l-1.7 .9M172.1 110.5l-2 1.2M173.1 106.3l-3 1.7M180.4 103.2l.9 1.7M162.1 124.2l-3.3 3.2M165.3 121.8l-3.2 1.9M171.6 121.8l-3.5 2"/>
</g>
<!-- layer: BOM -->
<g fill="#000" stroke="#000" stroke-width=".21">
<path d="M109.4 56.8l1 .6-2.2 2.8zM98 75.7l.9-.7 1.7 3.2zM103.1 72.9l1.1-.4 .7 3.5zM108.6 68.3l.7 .9-3.1 1.6zM175.2 68.8l2.5-2.5 .7 1zM97.3 100.6l1-.7 1.4 3.3zM118.7 89.8l.8 .8-2.9 2.1zM132.4 92l.8 .9-3.1 1.9zM177.1 92.7l.8 .9-3 1.9zM183.4 93.2l3.1-1.6 .4 1.1zM184.9 98.1l3.6-.2-.1 1.2zM98 106.8l2.6 2.4-3.3-1.4z"/>
<path d="M110.2 110.2l-1.1 3.4-1.1-.6zM116.6 103.3l3.5-.8-3 1.8zM120.1 108.5l.3 3.5-1.2-.1zM129.1 110.3l1.8 3-1.1 .4zM167.1 106.1l3.3 1.3-.6 1zM177.6 101.3l3.4 1.1-.6 1.1zM155.3 123l1.2 3.4-1.2 .2zM160.3 126.9l3.3 1.2-.6 1z"/>
</g>
<g font-size="7">
<text x="72.7" y="46.7">4</text>
<text x="88.7" y="46.7">19</text>
<text x="112.8" y="46.7">17</text>
<text x="136.9" y="46.7">18</text>
<text x="163.4" y="46.7">1</text>
<text x="185" y="46.7">13</text>
<text x="206.1" y="46.7">20</text>
<text x="207" y="65.8">10</text>
<text x="71.3" y="67.9">12</text>
<text x="206.9" y="86.7">11</text>
<text x="73.5" y="95.6">2</text>
<text x="206.6" y="103.2">14</text>
<text x="202.6" y="117.8">9</text>
<text x="73.4" y="123.3">6</text>
<text x="208.8" y="134.6">8</text>
<text x="88.7" y="144.6">15</text>
<text x="115" y="144.6">7</text>
<text x="139" y="144.6">5</text>
<text x="154.7" y="144.6">16</text>
<text x="184.4" y="144.6">3</text>
<text x="166" y="183.4">Tool Head Assembly</text>
<text x="227.2" y="185.8">TC-COUPLER-KIT</text>
</g>
<g font-size="4.9">
<text x="108" y="161.4">Engineering</text>
<text x="132" y="161.4">Toolchanger</text>
<text x="166" y="161.4">GLH</text>
<text x="206" y="161.4">07/06/19</text>
<text x="227" y="161.4">RY</text>
<text x="267" y="161.4">25/06/19</text>
<text x="166" y="171.4">PUBLIC</text>
<text x="227" y="171.4">RELEASED</text>
<text x="229.6" y="198.6">1</text>
<text x="237" y="198.4">07/06/19</text>
<text x="276.1" y="198.6">1/4</text>
</g>
<g font-size="3.5">
<text x="201" y="14.3">REVISION HISTORY</text>
<text x="156.7" y="20.7">REV</text>
<text x="183.5" y="20.7">DESCRIPTION</text>
<text x="231.3" y="20.7">DATE</text>
<text x="260.6" y="20.7">APPROVED</text>
<text x="157.9" y="27">1.0</text>
<text x="186.2" y="27">First Edition</text>
<text x="229.2" y="27">07/06/19</text>
<text x="267" y="27">ABL</text>
<text x="158.1" y="33.3">1.1</text>
<text x="177.6" y="33.3">Pins Moved Back 1mm</text>
<text x="229.2" y="33.3">25/06/19</text>
<text x="267.7" y="33.3">RY</text>
</g>
<g font-size="2.8">
<text x="23.3" y="160.4">Copyright (C) E3D-Online Ltd (e3d-online.com)</text>
<text x="23.3" y="167.1">modify it under the terms of the General Public License as</text>
<text x="23.4" y="163.7">These drawings are free hardware you can redistribute it and / or</text>
<text x="23.3" y="170.4">published by the Free Software Foundation, either version 3 of</text>
<text x="23.4" y="173.8">the License, or (at your option) any later version.</text>
<text x="23.4" y="180.5">THIRD ANGLE PROJECTION</text>
<text x="23.5" y="183.9">ALL DIMENSIONS IN MM</text>
<text x="23.3" y="187.3">SCALE: 1:1</text>
<text x="23.3" y="190.6">SURFACE FINISH: UNFINISHED</text>
</g>
<g font-size="2.5">
<text x="108" y="155.7">Dept.</text>
<text x="132" y="155.7">Technical reference</text>
<text x="166" y="155.7">Created by</text>
<text x="227" y="155.7">Approved by</text>
<text x="166" y="165.7">Document type</text>
<text x="227" y="165.7">Document status</text>
<text x="166" y="175.7">Title</text>
<text x="227" y="175.7">DWG No.</text>
<text x="227" y="192.7">Rev.</text>
<text x="237" y="192.7">Date of issue</text>
<text x="273" y="192.7">Sheet</text>
</g>
</svg>
